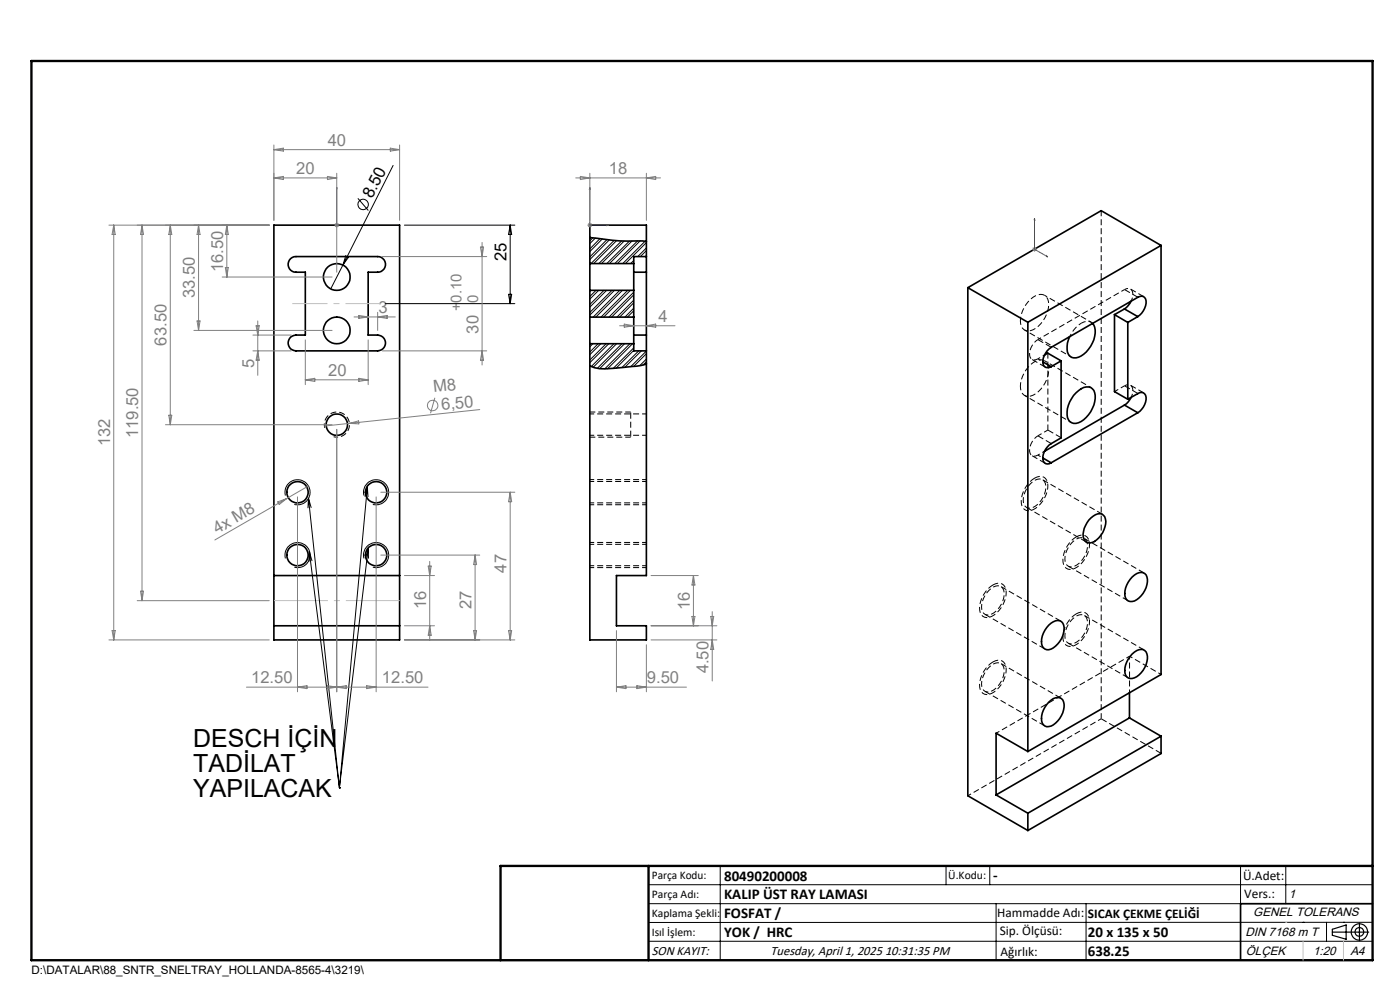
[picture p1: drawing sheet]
<svg xmlns="http://www.w3.org/2000/svg" width="297mm" height="210mm" viewBox="0 0 297 210" stroke-linecap="round" stroke-linejoin="round" font-family="sans-serif">
<g fill="none" stroke="#000" stroke-width=".35">
<path d="M58.1 47.8h26.7v87.9h-26.7zM61.7 54.8l.7-.3 .4-.1h17.3a1.66 1.66 0 0 1 1.7 1.7 1.66 1.66 0 0 1-1.7 1.6h-2v13.4h2a1.68 1.68 0 0 1 1.7 1.7 1.68 1.68 0 0 1-1.7 1.6h-17.3a1.68 1.68 0 0 1-1.7-1.6 1.68 1.68 0 0 1 1.7-1.7h2v-13.4h-2a1.67 1.67 0 0 1-1.6-1 1.67 1.67 0 0 1 .5-1.9zM125.1 50.4a58.3 58.3 0 0 0 11.2 .7l.8 .1M125.1 55.9v5.7M125.1 55.9h9.3M134.4 55.9v5.7M134.4 57.7h2.7M137.1 54.4v3.3M137.1 54.4v-6.6h-12v8.1M137.1 54.4h-2.7v1.5M137.1 57.7v13.4M246.3 52.1v91l-28.2 16.3"/>
<path d="M246.3 52.1l-28.2 16.3M246.3 52.1l-12.7-7.4-28.3 16.3M125.1 67.3v5.6M125.1 72.9v62.8h12v-3h-6.3v-10.6h6.3v-47.7M125.1 61.6v5.7M125.1 72.9h9.3M125.1 67.3h9.3M125.1 61.6h9.3M134.4 67.3v5.6M134.4 71.1h2.7M134.4 72.9v1.5h2.7M134.4 61.6v5.7"/>
<path d="M137.1 77.2l-1.1 .3-3.9 .5a16.4 16.4 0 0 1-6 0l-1-.4M137.1 71.1v3.3M205.3 61l12.8 7.4M205.3 61v107.8l12.8 7.4M218.1 68.4v91M221.2 76.8l1.8 1M221.6 75.3l.7-.4 2.8 1.6M225.1 76.5v16.4a6.2 6.2 0 0 0-3.3 2.4 2.52 2.52 0 0 0-.3 2.8 1.11 1.11 0 0 0 1.5 .1M225.1 76.5l-2.1 1.3M231.8 68.6a4.3 4.3 0 0 1-.4 4.8 3.9 3.9 0 0 1-4.1 2.4 2.57 2.57 0 0 1-.9-3l.5-1.4M236.4 66.7v16.4l2.9 1.6M236.4 66.7l2.9 1.7"/>
<path d="M238.5 65.5l-2.1 1.2M238.5 65.5l2.9 1.7M239.3 68.4v16.3M240 63.9l-.6 .9-.9 .7M241.4 67.2a3.7 3.7 0 0 0 1.6-3.8 1.03 1.03 0 0 0-1.6-.3l-18.4 10.6a3.6 3.6 0 0 0-1.7 3.7 1.05 1.05 0 0 0 1.7 .4M241.4 67.2l-2.1 1.2M221.2 97.1l1.8 1.1M228.3 83.3a2.89 2.89 0 0 1 3.1-1.1 2.62 2.62 0 0 1 .8 3 6.1 6.1 0 0 1-3.9 4.6 1.67 1.67 0 0 1-1.9-1.8 6.2 6.2 0 0 1 1.9-4.7zM238.5 85.9l-16.9 9.8M238.5 85.9l2.9 1.7M239.3 84.7l2.1-1.2a1.12 1.12 0 0 1 1.3-.1 1.12 1.12 0 0 1 .4 1.4 3.9 3.9 0 0 1-1.7 2.8M240 84.3l-.6 .9-.9 .7"/>
<path d="M241.4 87.6l-18.4 10.6M231 110.3a2.81 2.81 0 0 1 2.8-1.3 2.18 2.18 0 0 1 .6 2.7 4.6 4.6 0 0 1-3.2 3.5 1.52 1.52 0 0 1-1.4-1.9 5.3 5.3 0 0 1 1.2-3zM58.1 122.1h26.7M58.1 132.7h26.7M222.5 132.6a1.94 1.94 0 0 1 3-.4 4.6 4.6 0 0 1-2.5 5.5 1.43 1.43 0 0 1-1.5-.2 1.43 1.43 0 0 1-.6-1.4 5.3 5.3 0 0 1 1.6-3.5zM240.2 122.4a1.98 1.98 0 0 1 2.9-.5 4.6 4.6 0 0 1-2.4 5.6 1.43 1.43 0 0 1-1.6-.2 1.43 1.43 0 0 1-.5-1.4 5.3 5.3 0 0 1 1.6-3.5zM240.2 138.7a2.14 2.14 0 0 1 2.7-.7 3.4 3.4 0 0 1-.4 4.2 3 3 0 0 1-3.1 1.6 2.29 2.29 0 0 1-.6-2.8l.6-1.2zM218.1 159.4l-6.8-3.9v13.1M222.5 148.9a1.98 1.98 0 0 1 3-.4 4.6 4.6 0 0 1-2.5 5.5 1.43 1.43 0 0 1-1.5-.1 1.43 1.43 0 0 1-.6-1.5 5.3 5.3 0 0 1 1.6-3.5zM239.6 152.3l-28.3 16.3M239.6 147v5.3M239.6 152.3l6.7 3.9"/>
<path d="M246.3 156.2v3.6l-28.2 16.4M246.3 156.2l-28.2 16.3M211.3 168.6l6.8 3.9M218.1 172.5v3.7M291.2 191.7h-28v12"/>
<circle cx="71.5" cy="58.7" r="2.83"/>
<circle cx="71.4" cy="70.1" r="2.82"/>
<circle cx="71.5" cy="90.1" r="2.26"/>
<circle cx="63.1" cy="117.8" r="2.27"/>
<circle cx="63.1" cy="104.4" r="2.27"/>
<circle cx="79.8" cy="104.4" r="2.28"/>
<circle cx="79.8" cy="117.7" r="2.28"/>
</g>
<g fill="none" stroke="#000" stroke-width=".21" stroke-dasharray="1.3 .6" stroke-dashoffset=".4" stroke-linecap="butt">
<path d="M216.5 68.1a6.3 6.3 0 0 1 3.8-5.6 1.75 1.75 0 0 1 2.2 2.1 6.3 6.3 0 0 1-3.9 5.5 1.75 1.75 0 0 1-2.1-2M125.1 92.3h12M137.1 87.8h-12M216.5 81.9a6.3 6.3 0 0 1 3.8-5.5 1.75 1.75 0 0 1 2.2 2.1 6.3 6.3 0 0 1-3.9 5.5 1.75 1.75 0 0 1-2.1-2.1M220.2 92.4l2.1-1.2M236.4 83.1l2.2-1.3M125.1 120h12M125.1 106.7h12M125.1 107.1h12M137.1 115.5h-12M137.1 102.1h-12M137.1 115.1h-12"/>
<path d="M137.1 101.7h-12M125.1 120.4h12"/>
</g>
<g fill="none" stroke="#000" stroke-width=".21">
<path d="M83.4 35.1l-10.7 21.1M72.7 56.2l-2.5 5.1M73.3 54.3l.6 .3-1.2 1.6zM75.9 42.1l2.2 2.6M85.8 47.8h23.4M108.2 47.8v16.6M108.2 47.8l.3 1.9h-.6zM125.8 50.4l-.7 .7M126.3 50.5l-1.2 1.2M127.3 50.6l-2.2 2.2M127.8 50.7l-2.7 2.7M128.8 50.8l-3.7 3.7"/>
<path d="M129.3 50.9l-4.2 4.2M130.3 51l-4.9 4.9M130.8 51.1l-4.9 4.8M131.8 51.1l-4.8 4.8M132.4 51.1l-4.8 4.8M133.5 51.1l-4.8 4.8M134.1 51.1l-4.8 4.8M134.4 55.8l-.1 .1M134.4 55.3l-.6 .6M135.3 51.1l-4.9 4.8M135.8 51.1l-4.8 4.8M136.9 51.1l-4.8 4.8"/>
<path d="M137.1 52.6l-1.8 1.8M137.1 54.3l-.1 .1M137.1 51.5l-4.4 4.4M137.1 53.2l-1.2 1.2M81.7 64.4h27.5M107.9 62.4h.6l-.3 2zM125.2 72.9l-.1 .1M125.3 61.6l-.2 .2M125.8 72.9l-.7 .7M126.4 61.6l-1.3 1.3M126.9 72.9l-1.8 1.8M127 61.6l-1.9 1.9"/>
<path d="M127.5 72.9l-2.4 2.3M128.1 61.6l-3 3M128.6 72.9l-3.5 3.5M128.7 61.6l-3.6 3.5M129.2 72.9l-4.1 4M129.8 61.6l-4.7 4.7M130.2 72.9l-4.8 4.9M130.4 61.6l-5.3 5.2M130.8 72.9l-5 5M131.5 61.6l-5.7 5.7M131.9 72.9l-5.2 5.2M132 61.6l-5.6 5.7"/>
<path d="M132.5 72.9l-5.3 5.3M133.2 61.6l-5.7 5.7M133.6 72.9l-5.3 5.3M133.7 61.6l-5.6 5.7M134.2 72.9l-5.3 5.3M134.4 62l-5.2 5.3M134.4 63.7l-3.5 3.6M134.4 65.4l-1.8 1.9M134.4 67.1l-.2 .2M134.4 62.5l-4.6 4.8M134.4 64.2l-3 3.1M134.4 65.9l-1.3 1.4"/>
<path d="M134.4 73.8l-4.3 4.4M134.4 74.3l-3.7 3.8M135.5 74.4l-3.6 3.6M136.1 74.4l-3.5 3.5M137.1 74.5l-3.3 3.3M137.1 76.2l-1.4 1.4M137.1 75l-2.7 2.7M137.1 76.7l-.7 .7M60.5 118.5a2.67 2.67 0 0 1 2.3-3.4 2.67 2.67 0 0 1 3 2.8 2.67 2.67 0 0 1-3.4 2.4M60.5 105.1a2.67 2.67 0 0 1 2.3-3.3 2.67 2.67 0 0 1 3 2.8 2.67 2.67 0 0 1-3.4 2.4M65.4 105.7l6.6 61.4M65.4 105.7l.6 2"/>
<path d="M65.4 105.7l-.1 2M65.6 117l6.4 50.1M65.6 117l.6 1.9M65.6 117l-.1 2.1M77.2 105.1a2.66 2.66 0 0 1 2.4-3.3 2.66 2.66 0 0 1 2.8 2.9 2.66 2.66 0 0 1-3.3 2.3M77.2 118.5a2.66 2.66 0 0 1 2.4-3.4 2.66 2.66 0 0 1 2.8 2.9 2.66 2.66 0 0 1-3.3 2.3M77.9 103.3l-5.9 63.8M77.9 103.3l.2 2.1M77.9 103.3l-.5 2M78.1 116.4l-6.1 50.7M78.1 116.4l.1 2M78.1 116.4l-.6 1.9"/>
<path d="M72 167.1h.1M137.6 187.7h153.6M137.6 191.7h153.6M137.6 199.7h153.6M152.8 183.7v20M200.7 183.7v4M210 183.7v4M211.3 191.7v12M230.4 191.7v12M263.2 183.7v20M272.8 183.7v8M276.4 195.6h.1"/>
<path d="M281.4 195.6v4.1M285 195.6h.1M291.2 195.6l-153.6 .1"/>
<circle cx="77" cy="43.4" r="1.1"/>
</g>
<g fill="none" stroke="#000" stroke-width=".21" stroke-dasharray="1.3 .6" stroke-linecap="butt">
<path d="M218.9 76.2l2.9 1.7M220.2 72l2.8 1.7M238.6 61.4l2.8 1.7M242.6 62.9l-2.8-1.6M218.9 96.7l2.9 1.6M220.2 92.4l2.8 1.7M222.3 91.2l2.8 1.7M238.6 81.8l2.8 1.7M242.6 83.3l-2.8-1.6M217.8 107.6l12.7 7.4M233.9 109.1l-12.7-7.3M208.9 130.3l12.8 7.3"/>
<path d="M225.1 131.8l-12.8-7.4M226.6 120.1l12.7 7.3M226.6 136.4l12.7 7.4M242.7 121.6l-12.7-7.4M242.7 137.9l-12.7-7.4M208.9 146.6l12.8 7.4M225.1 148.1l-12.8-7.4M233.6 152.5l12.7 7.3"/>
</g>
<path d="M220.2 76.1a1.12 1.12 0 0 1-1.4 .1 1.12 1.12 0 0 1-.4-1.4 4 4 0 0 1 1.8-2.8M231.8 68.6a1.88 1.88 0 0 0-2.4 0M70.8 92.6a2.67 2.67 0 0 0 3.3-2.3 2.67 2.67 0 0 0-2.9-2.9 2.67 2.67 0 0 0-2.3 3.4M220.2 96.5a1.12 1.12 0 0 1-1.4 .1 1.12 1.12 0 0 1-.4-1.3 4 4 0 0 1 1.8-2.9" fill="none" stroke="#000" stroke-width=".21" stroke-dasharray="1.3 .6" stroke-dashoffset=".3" stroke-linecap="butt"/>
<path d="M233.6 44.7v107.8M222.3 74.9v16.3M125.1 92.7h8.7M133.8 87.4h-8.7M219.5 101.4a5.8 5.8 0 0 0-2.7 5.9 1.59 1.59 0 0 0 2.4 .8 5.9 5.9 0 0 0 3-5.8 1.65 1.65 0 0 0-2.7-.9M228.3 113.9a5.8 5.8 0 0 0-2.7 5.9 1.59 1.59 0 0 0 2.4 .8 5.9 5.9 0 0 0 3.1-5.8 1.65 1.65 0 0 0-2.8-.9M210.6 124.1a5.8 5.8 0 0 0-2.6 5.9 1.59 1.59 0 0 0 2.4 .8 5.9 5.9 0 0 0 3-5.8 1.65 1.65 0 0 0-2.8-.9M228.3 130.2a5.8 5.8 0 0 0-2.7 5.9 1.59 1.59 0 0 0 2.4 .8 5.9 5.9 0 0 0 3.1-5.8 1.65 1.65 0 0 0-2.8-.9M210.6 140.4a5.8 5.8 0 0 0-2.6 5.9 1.59 1.59 0 0 0 2.4 .8 5.9 5.9 0 0 0 3-5.8 1.65 1.65 0 0 0-2.8-.9" fill="none" stroke="#000" stroke-width=".21" stroke-dasharray="1.3 .6" stroke-dashoffset=".1" stroke-linecap="butt"/>
<path d="M221.6 75.3l-1.4 .8M220.2 96.5l1.4-.8" fill="none" stroke="#000" stroke-width=".21" stroke-dasharray="1.3 .6" stroke-dashoffset=".8" stroke-linecap="butt"/>
<path d="M238.6 61.4a1.12 1.12 0 0 1 1.3 0 1.12 1.12 0 0 1 .4 1.3l-.3 1.2M238.6 61.4l-18.4 10.6M238.6 81.8a1.12 1.12 0 0 1 1.3 0 1.12 1.12 0 0 1 .4 1.3l-.3 1.2M211.3 155.5l28.3-16.3M205.3 168.8l28.3-16.3" fill="none" stroke="#000" stroke-width=".21" stroke-dasharray="1.3 .6" stroke-dashoffset=".5" stroke-linecap="butt"/>
<g fill="none" stroke="#000" stroke-width=".21" stroke-dasharray="1.3 .6" stroke-dashoffset=".6" stroke-linecap="butt">
<path d="M217.3 70l9.9 5.7M220.2 76.1l1 .6M229.4 68.6a6.5 6.5 0 0 0-2.5 2.8M231.5 68.4l-9.9-5.8M217.3 83.9l9.9 5.7M220.2 96.5l1 .6M231.5 82.2l-9.9-5.7M217.1 106.1a4.7 4.7 0 0 1 3.4-4.5 1.54 1.54 0 0 1 1.4 2 4.9 4.9 0 0 1-3.3 4.2 1.42 1.42 0 0 1-1.5-1.7M225.9 118.5a4.7 4.7 0 0 1 3.5-4.5 1.54 1.54 0 0 1 1.3 2.1 4.9 4.9 0 0 1-3.2 4.1 1.42 1.42 0 0 1-1.6-1.7M208.2 128.7a4.7 4.7 0 0 1 3.5-4.4 1.54 1.54 0 0 1 1.3 2 4.9 4.9 0 0 1-3.2 4.1 1.42 1.42 0 0 1-1.6-1.7M225.9 134.9a4.7 4.7 0 0 1 3.5-4.5 1.54 1.54 0 0 1 1.3 2 4.9 4.9 0 0 1-3.2 4.2 1.42 1.42 0 0 1-1.6-1.7M239.6 139.2l6.7 3.9"/>
<path d="M208.2 145.1a4.7 4.7 0 0 1 3.5-4.5 1.54 1.54 0 0 1 1.3 2 4.9 4.9 0 0 1-3.2 4.2 1.42 1.42 0 0 1-1.6-1.7M239.6 147v-7.8"/>
</g>
<g fill="none" stroke="#808080" stroke-width=".21">
<path d="M58.1 30.8v15.9M58.1 37.7h13.3M58.1 37.7l2-.3v.7zM58.1 31.7l2-.3v.7zM58.1 31.7h26.7M69.5 37.4l1.9 .3-1.9 .4zM71.4 36.8v20.9M82.8 31.4l2 .3-2 .4zM84.8 30.8v15.9M122.1 37.7h18M123.1 37.4l2 .3-2 .4zM125.1 36.8v9.9"/>
<path d="M137.1 36.8v9.9M137.1 37.7l2-.3v.7zM23.1 47.8h34M24.1 47.8l.3 1.9h-.6zM24.1 47.8v87.9M30.1 47.8v79.6M30.1 47.8l.3 1.9h-.6zM36.1 47.8l.3 1.9h-.6zM36.1 47.8v42.3M42.1 47.8l.3 1.9h-.6zM42.1 47.8v22.3M47.1 58.8h23.3"/>
<path d="M47.8 56.8h.6l-.3 2zM48.1 47.8l.3 1.9h-.6zM48.1 47.8v11M70.9 47.8h1.1M71.1 47.4l.7 .7M71.8 47.4l-.7 .7M81.1 54.4h22.2M101.9 52.4h.7l-.3 2zM102.3 51.4v26M124.6 47.8h1M124.8 47.4l.7 .7M125.1 47.3v1"/>
<path d="M125.5 47.4l-.7 .7M219 52.9h1M219.1 52.5l.7 .7M219.5 52.4v1M219.8 52.5l-.7 .7M41.1 70.1h29.3M41.8 68.1h.6l-.3 2zM53.7 74.4h8.1M53.7 71.1h8.1M54.3 69.1h.7l-.3 2zM54.7 74.4l.3 2h-.7zM54.7 68.1v11.5"/>
<path d="M64.8 72.1v9.5M75.1 67.2h8.8M76.1 66.9l2 .3-2 .3zM78.1 72.1v9.5M80.1 66.2v3.9M80.1 67.2l2-.3v.6zM81.1 74.4h22.2M102.3 74.4l.3 2h-.7zM131.4 69.1h11.8M132.4 68.7l2 .4-2 .3zM137.1 69.1l2-.4v.7zM35.1 90.1h35.3"/>
<path d="M35.8 88.1h.6l-.3 2zM64.8 80.6h13.3M64.8 80.6l2-.4v.7zM71.4 91.1v55.6M74.1 89.8l2-.5v.6zM76.1 80.2l2 .4-2 .3zM92.3 84.4l-1 3.3M101.8 86.9l-33 3.5M58.9 106.5l1.9-.7-1.6 1.2zM60.8 105.8l-15.2 8.7M63.1 105.4v41.3M65.4 103.1l-4.6 2.7"/>
<path d="M79.8 105.4v41.3M80.8 117.7h21M80.8 104.4h28.4M91.2 119.1v16.6M100.8 117.7v18M100.8 117.7l.3 2.1h-.6zM108.2 104.4v31.3M108.2 104.4l.3 2h-.6zM23.1 135.7h34M23.8 133.8h.6l-.3 1.9zM29.1 127.4h28M29.8 125.4h.6l-.3 2z"/>
<path d="M85.8 135.7h23.4M85.8 132.7h6.4M85.8 122.1h6.4M90.8 120.1h.7l-.3 2zM91.2 132.7l.3 2.1h-.7zM100.5 133.8h.6l-.3 1.9zM107.9 133.8h.6l-.3 1.9zM130.8 133.8v12.9M137.1 136.8v9.9M138.1 135.7h14M138.1 132.7h14M138.1 122.1h10"/>
<path d="M146.8 130.8h.6l-.3 1.9zM147.1 122.1v10.6M147.1 122.1l.3 2h-.6zM150.8 130.8h.6l-.3 1.9zM151.1 129.7v14.8M151.1 135.7l.3 2.1h-.6zM52.3 145.8h38.5M63.1 145.8l2-.4v.7zM69.5 145.4v.7l3.9-.7v.7zM77.8 145.4l2 .4-2 .3zM130.8 145.8h14.8M130.8 145.8l2-.4v.7z"/>
<path d="M135.1 145.4l2 .4-2 .3z"/>
<circle cx="91.8" cy="86" r="1.12"/>
</g>
<path d="M133.8 87.4v5.3" fill="none" stroke="#000" stroke-width=".21" stroke-dasharray="1.3 .6" stroke-dashoffset="-.1" stroke-linecap="butt"/>
<g fill="none" stroke="#000" stroke-width=".25">
<path d="M282.6 197.7h7.8M282.6 197.1l3-.9v3l-3-.8zM288.4 195.8v3.8M106.2 203.7h185"/>
<circle cx="288.4" cy="197.7" r="1.74"/>
<circle cx="288.4" cy="197.7" r=".93"/>
</g>
<path d="M71.4 39.7v.5v-.5M71.4 39.7v8.1M125.1 39.7l.1 .5h-.2zM125.1 39.7v8.1h4M71.4 47.7v.2zM71.4 47.8h.1M128.7 47.7l.4 .1-.4 .1zM219.5 46.3v.4l-.1-.1zM219.5 46.3v6.6l2.8 1.6M222 54.2l.3 .3-.3-.1z" fill="none" stroke="#00f" stroke-width=".21"/>
<path d="M58.1 127.4h26.7" fill="none" stroke="#c0c0c0" stroke-width=".21" stroke-dasharray="15.2 1.3 1.3 1.3" stroke-dashoffset="3.8" stroke-linecap="butt"/>
<path d="M62 64.4h18.8" fill="none" stroke="#c0c0c0" stroke-width=".21" stroke-dasharray="15.2 1.3 1.3 1.3" stroke-dashoffset="7.8" stroke-linecap="butt"/>
<path d="M6.7 12.9h284.5v190.8h-284.5zM137.6 183.7v20M291.2 183.7h-185v20" fill="none" stroke="#000" stroke-width=".5"/>
<path d="M276.4 199.7v4M285 199.7v4" fill="none" stroke="#c0c0c0" stroke-width=".21"/>
<path d="M272.8 195.6h.1" fill="none" stroke="#c0c0c0" stroke-width=".25"/>
<g fill="#00f">
<path d="M71.4 47.7v.2zM71.4 39.7v.5z"/>
<path d="M222 54.2l.3 .3-.3-.1zM219.5 46.3v.4l-.1-.1z"/>
<path d="M128.7 47.7l.4 .1-.4 .1zM125.1 39.7l.1 .5h-.2z"/>
</g>
<g font-size="5.3">
<text x="41" y="158.5">DESCH İÇİN</text>
<text x="41" y="163.8">TADİLAT</text>
<text x="41" y="169.1">YAPILACAK</text>
</g>
<g font-size="3.5" fill="#808080">
<text x="69.5" y="30.9">40</text>
<text x="62.9" y="36.9">20</text>
<text x="129.2" y="36.9">18</text>
<text x="47.3" y="57.8" transform="rotate(-90 47.3 57.8)">16.50</text>
<text x="41.3" y="63.3" transform="rotate(-90 41.3 63.3)">33.50</text>
<text x="80.3" y="66.4">3</text>
<text x="101.5" y="70.8" transform="rotate(-90 101.5 70.8)">30</text>
<text x="139.7" y="68.3">4</text>
<text x="35.3" y="73.3" transform="rotate(-90 35.3 73.3)">63.50</text>
<text x="53.9" y="78" transform="rotate(-90 53.9 78)">5</text>
<text x="69.6" y="79.8">20</text>
<text x="92.1" y="83.2" transform="rotate(-6 92.1 83.2)">M8</text>
<text x="93.7" y="87" transform="rotate(-6 93.7 87)">6,50</text>
<text x="23.3" y="94.7" transform="rotate(-90 23.3 94.7)">132</text>
<text x="29.3" y="92.9" transform="rotate(-90 29.3 92.9)">119.50</text>
<text x="46" y="113.4" transform="rotate(-30 46 113.4)">4x M8</text>
<text x="107.4" y="121.5" transform="rotate(-90 107.4 121.5)">47</text>
<text x="90.4" y="129.2" transform="rotate(-90 90.4 129.2)">16</text>
<text x="100" y="129.2" transform="rotate(-90 100 129.2)">27</text>
<text x="146.3" y="129.3" transform="rotate(-90 146.3 129.3)">16</text>
<text x="150.3" y="142.8" transform="rotate(-90 150.3 142.8)">4.50</text>
<text x="53.3" y="144.9">12.50</text>
<text x="81" y="144.9">12.50</text>
<text x="137.2" y="144.9">9.50</text>
</g>
<g font-size="3.5">
<text x="78.9" y="42.3" transform="rotate(-63 78.9 42.3)">8.50</text>
<text x="107.4" y="55.3" transform="rotate(-90 107.4 55.3)">25</text>
</g>
<g font-size="3.2" fill="#808080">
<text x="97.9" y="64.2" transform="rotate(-90 97.9 64.2)">0.10</text>
<text x="101.5" y="64.2" transform="rotate(-90 101.5 64.2)">0</text>
<text x="97.9" y="66" transform="rotate(-90 97.9 66)">+</text>
</g>
<g font-size="3.2">
<text x="153.6" y="190.8">KALIP ÜST RAY LAMASI</text>
<text x="153.6" y="186.8">80490200008</text>
<text x="210.7" y="186.6">-</text>
<text x="153.6" y="194.8">FOSFAT /</text>
<text x="153.6" y="198.8">YOK / HRC</text>
<text x="230.8" y="198.7">20 x 135 x 50</text>
<text x="230.8" y="202.8">638.25</text>
</g>
<g font-size="2.8">
<text x="263.7" y="186.7">Ü.Adet:</text>
<text x="263.9" y="190.5">Vers.:</text>
<text x="211.5" y="194.5">Hammadde Adı:</text>
<text x="230.8" y="194.7">SICAK ÇEKME ÇELİĞİ</text>
<text x="138.3" y="202.6">SON KAYIT:</text>
<text x="163.5" y="202.6">Tuesday, April 1, 2025 10:31:35 PM</text>
<text x="212.1" y="198.4">Sip. Ölçüsü:</text>
<text x="212.2" y="202.7">Ağırlık:</text>
</g>
<g font-size="2.6">
<text x="273.4" y="190.4">1</text>
<text x="265.9" y="194.4">GENEL TOLERANS</text>
<text x="264.2" y="198.5">DIN 7168 m T</text>
<text x="264.3" y="202.6">ÖLÇEK</text>
<text x="278.5" y="202.6">1:20</text>
<text x="286.5" y="202.6">A4</text>
</g>
<g font-size="2.5">
<text x="138.3" y="186.4">Parça Kodu:</text>
<text x="138.3" y="190.5">Parça Adı:</text>
<text x="201.2" y="186.5">Ü.Kodu:</text>
<text x="138.3" y="194.5">Kaplama Şekli:</text>
<text x="138.3" y="198.6">Isıl İşlem:</text>
<text x="6.7" y="206.7">D:\DATALAR\88_SNTR_SNELTRAY_HOLLANDA-8565-4\3219\</text>
</g>
</svg>
